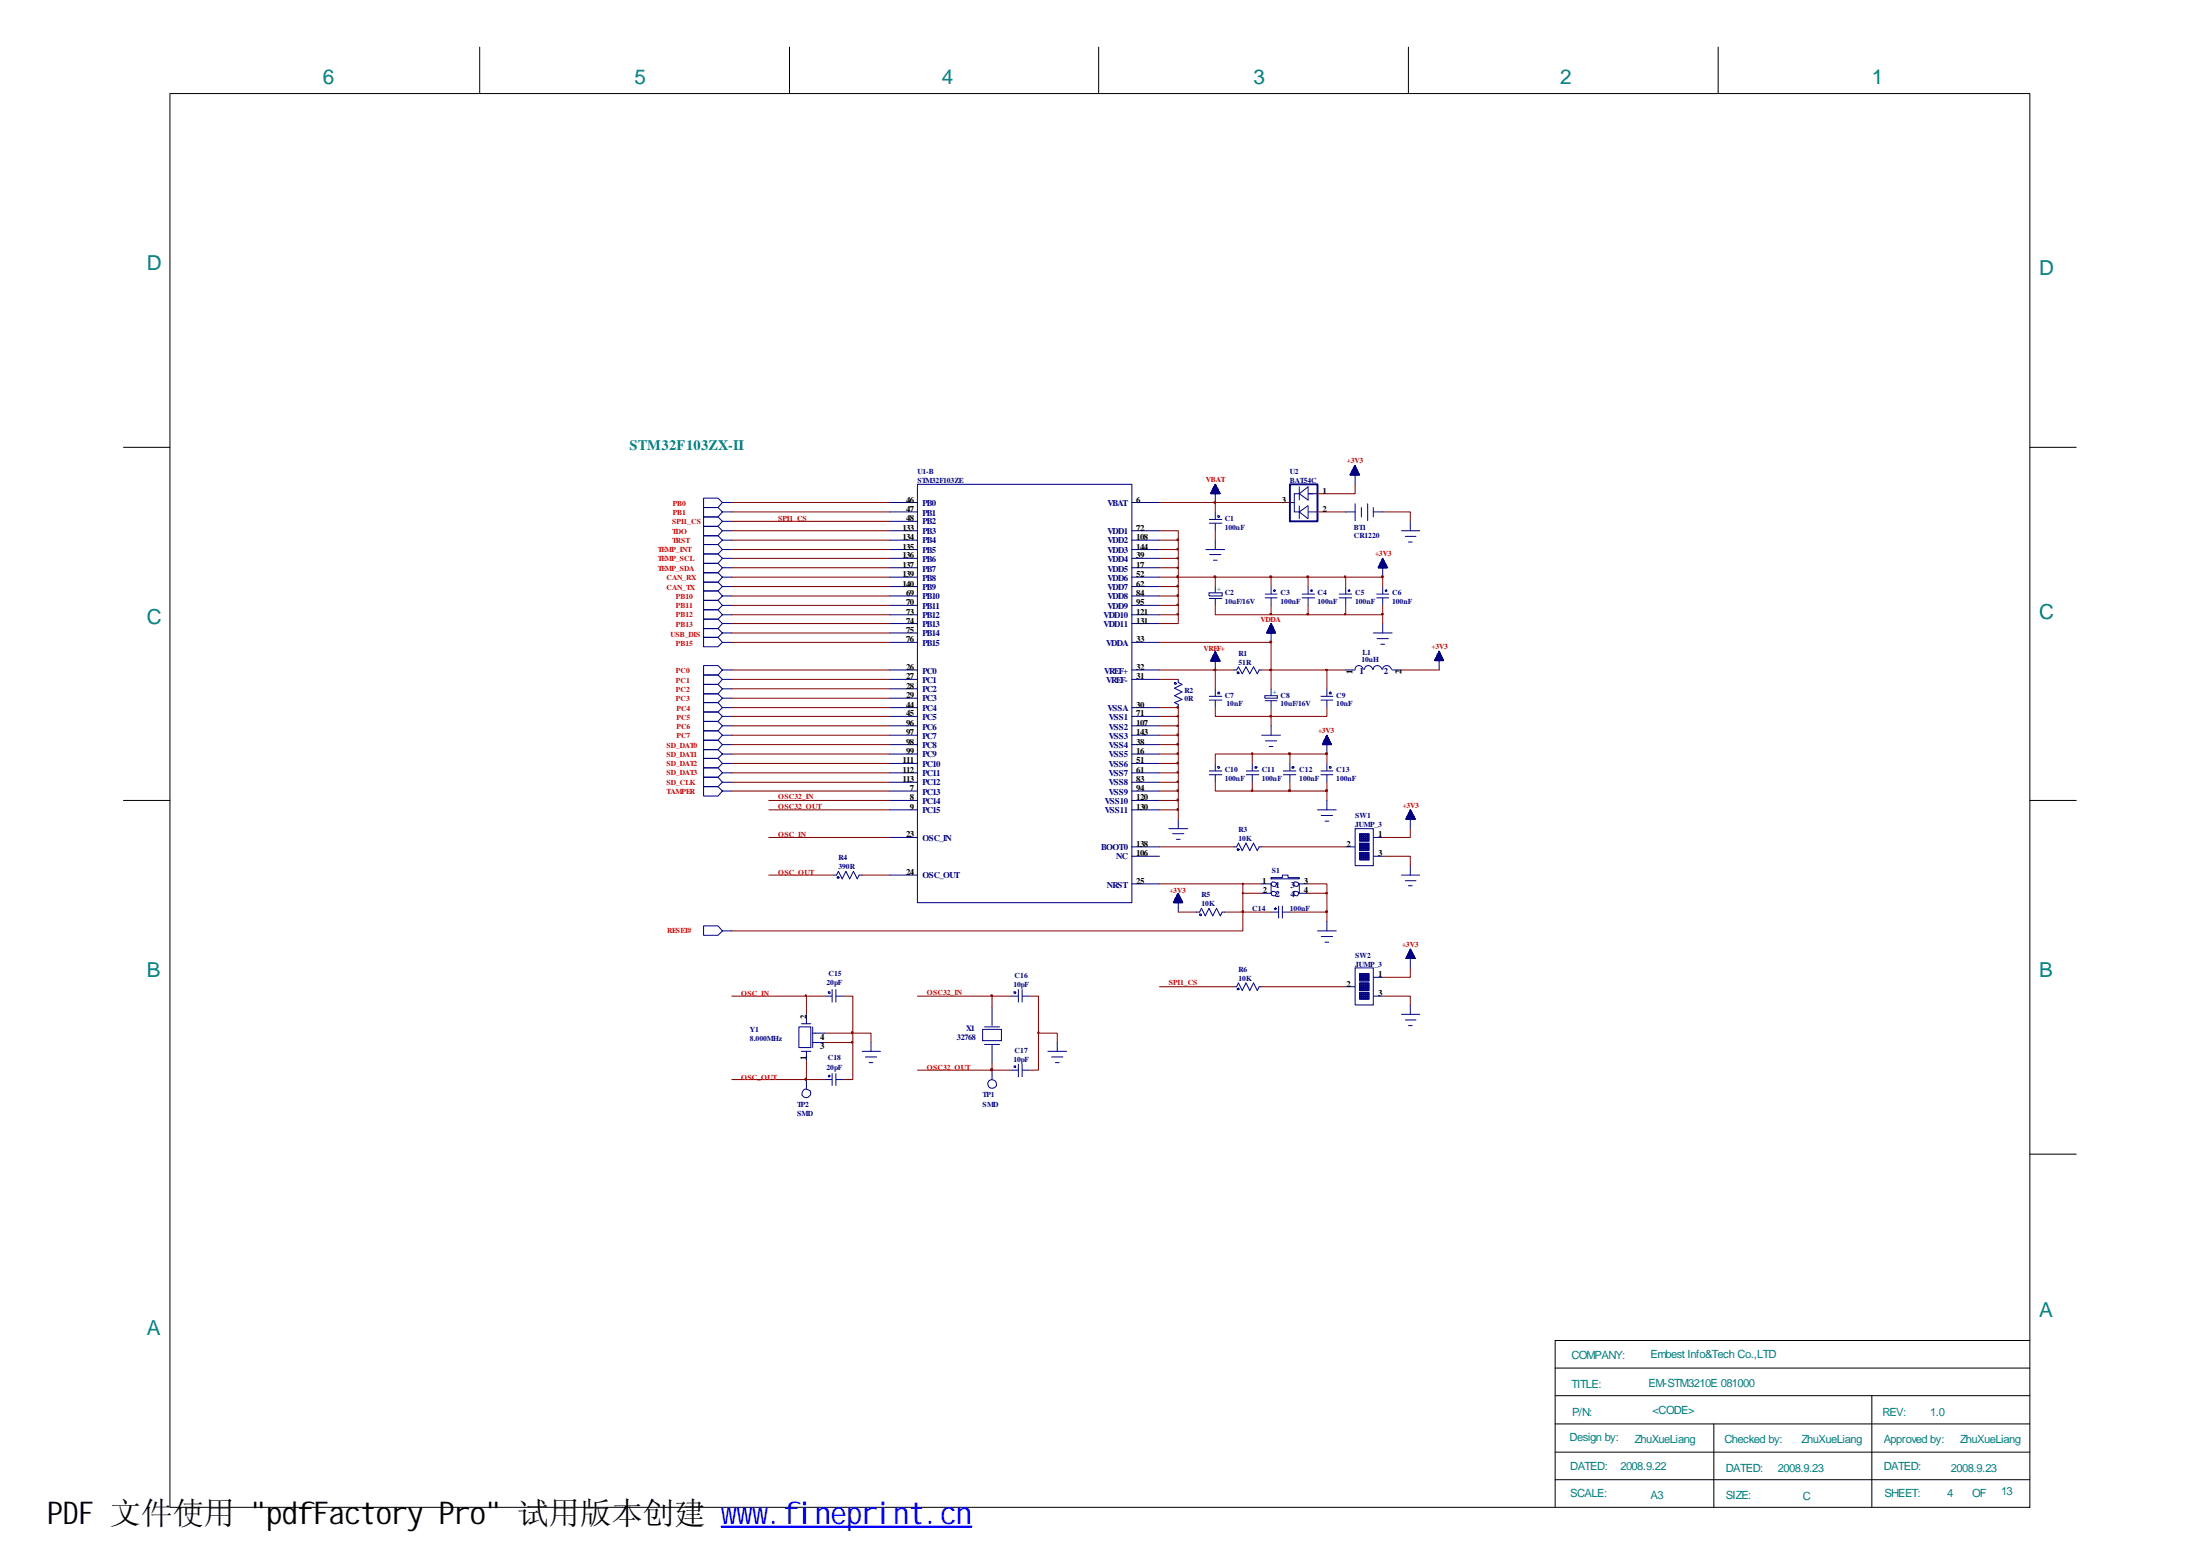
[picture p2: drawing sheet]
<svg xmlns="http://www.w3.org/2000/svg" width="297mm" height="210mm" viewBox="0 0 297 210" stroke-linecap="round" stroke-linejoin="round" font-family="sans-serif">
<g fill="none" stroke="#000080" stroke-width=".14">
<path d="M97.5 67.8l-.6-.6h-1.9v1.3h1.9l.6-.7h1.3M97.5 69.1l-.6-.6h-1.9v1.3h1.9l.6-.7h1.3M97.5 70.4l-.6-.6h-1.9v1.2h1.9l.6-.6h1.3M97.5 71.6l-.6-.6h-1.9v1.3h1.9l.6-.7h1.3M97.5 72.9l-.6-.6h-1.9v1.2h1.9l.6-.6h1.3M97.5 74.2l-.6-.7h-1.9v1.3h1.9l.6-.6h1.3M97.5 75.4l-.6-.6h-1.9v1.2h1.9l.6-.6h1.3M97.5 76.6l-.6-.6h-1.9v1.3h1.9l.6-.7h1.3M97.5 77.9l-.6-.6h-1.9v1.3h1.9l.6-.7h1.3M97.5 79.2l-.6-.6h-1.9v1.2h1.9l.6-.6h1.3M120.1 67.8h3.8M120.1 69.1h3.8"/>
<path d="M120.1 70.4h3.8M120.1 71.6h3.8M120.1 72.9h3.8M120.1 74.2h3.8M120.1 75.4h3.8M120.1 76.6h3.8M120.1 77.9h3.8M120.1 79.2h3.8M123.9 65.4h28.9v56.4h-28.9zM152.8 67.8h3.7M152.8 71.6h3.7M152.8 72.9h3.7"/>
<path d="M152.8 74.2h3.7M152.8 75.4h3.7M152.8 76.6h3.7M152.8 77.9h3.7M152.8 79.2h3.7M162.8 74.2h2.6M163.2 70.6h1.8M163.2 70.1h1.8M163.3 74.9h1.5M163.5 66.6v-.1h1.2v.1M163.5 66.6h1.2M163.6 66.4h1v.2"/>
<path d="M163.7 66.1v.5M163.7 66.2h.8M163.7 65.9v.7M163.7 66h.7v.6M163.7 66.1h.8v.5M163.7 66.1h.7M163.8 65.9h.5v.7M163.8 75.6h.5M163.9 65.6v1M163.9 65.7h.4M164 66.6v-1.1h.2v1.1M164 65.6h.3v1"/>
<path d="M164 65.5h.2M164.1 66.6v-1.2l.7 1.2h-1.3l.6-1.2v2.4M164.1 69.1v1M164.1 70.6v1M164.1 72.9v1.3M164.1 79.2v.8M164.3 65.8h-.5v.8M164.4 69.6h.2l.1 .2-.2 .1zM164.6 66.3h-1v.3M171.6 79.2v1M172 79.7l.1-.1 .1 .2-.2 .1zM174.2 67.8h.6"/>
<path d="M175.4 66.6h-.6v2.5h.6M175.4 65.7v1.8M175.4 68.3v1.7M175.4 69.1l1.2-.8v1.7zM175.4 66.6l1.2-.9v1.8zM176.6 66.6h1.3M176.6 69.1h1.3M176.6 79.2v1M177 79.7l.1-.1 .1 .2-.1 .1zM181.7 79.2v1M181.7 69.1h1.3M182 79.7l.2-.1 .1 .2-.2 .1z"/>
<path d="M182.3 64v.1h1.3v-.1M182.4 64h1.1M182.4 64.1v-.2h1.1v.2M182.5 63.9h.9M182.5 63.8h.9v.3M182.5 63.7v.4M182.5 63.7h.8M182.5 63.6h.8M182.5 63.5v.6M182.6 63.5h.6M182.6 64.1v-.7h.6v.7M182.7 63.3h.4"/>
<path d="M182.7 63.3h.4v.8M182.7 63.2v.9M182.8 63.2h.2M182.8 63.1h.2v1M182.8 63v1.1M182.9 63h.1M183 64.1v-1.3l.6 1.3h-1.3l.7-1.3v2.6M183 68v2.3M183 62.9h-.1v1.2M183.3 63.5v.6M183.8 68.5v1.3M184.7 68v2.3"/>
<path d="M185.4 68.5v1.3M185.4 69.1h1.3M186.1 76.5v.1h1.2h-1.2M186.2 76.5h1M186.2 76.6v-.2h1v.2M186.3 76.3h.8M186.3 76.6v-.4h.8v.4M186.4 76.1h.6M186.4 76h.6v.6M186.4 76v.6M186.4 76h.5M186.4 76.6v-.7h.5v.7"/>
<path d="M186.5 75.8h.4M186.5 75.7h.4v.9M186.5 75.6v1M186.6 75.6h.2M186.6 75.5h.2v1.1M186.6 75.5v1.1M186.7 76.6v-1.2l.7 1.2h-1.3l.6-1.2v2.5M186.7 79.2v1M187 79.7l.2-.1 .1 .2-.2 .1zM189.2 71.6h2.5M189.7 72.4h1.5M190.2 73.2h.5"/>
<path d="M190.4 70.4v1.2M97.5 80.4l-.6-.6h-1.9v1.2h1.9l.6-.6h1.3M97.5 81.7l-.6-.7h-1.9v1.3h1.9l.6-.6h1.3M97.5 83l-.6-.7h-1.9v1.3h1.9l.6-.6h1.3M97.5 84.2l-.6-.6h-1.9v1.3h1.9l.6-.7h1.3M97.5 85.4l-.6-.5h-1.9v1.1h1.9l.6-.6h1.3M97.5 86.7l-.6-.7h-1.9v1.3h1.9l.6-.6h1.3M97.5 90.4l-.6-.6h-1.9v1.3h1.9l.6-.7h1.3M97.5 91.7l-.6-.6h-1.9v1.3h1.9l.6-.7h1.3M97.5 93l-.6-.6h-1.9v1.3h1.9l.6-.7h1.3M97.5 94.2l-.6-.5h-1.9v1.1h1.9l.6-.6h1.3M97.5 95.5l-.6-.7h-1.9v1.3h1.9l.6-.6h1.3"/>
<path d="M97.5 96.7l-.6-.6h-1.9v1.3h1.9l.6-.7h1.3M97.5 98l-.6-.6h-1.9v1.3h1.9l.6-.7h1.3M97.5 99.2l-.6-.5h-1.9v1.2h1.9l.6-.7h1.3M120.1 80.4h3.8M120.1 81.7h3.8M120.1 83h3.8M120.1 84.2h3.8M120.1 85.4h3.8M120.1 86.7h3.8M120.1 90.4h3.8M120.1 91.7h3.8M120.1 93h3.8"/>
<path d="M120.1 94.2h3.8M120.1 95.5h3.8M120.1 96.7h3.8M120.1 98h3.8M120.1 99.2h3.8M152.8 80.4h3.7M152.8 81.7h3.7M152.8 83h3.7M152.8 84.2h3.7M152.8 86.7h3.7M152.8 90.4h3.7M152.8 91.7h3.7"/>
<path d="M152.8 95.5h3.7M152.8 96.7h3.7M152.8 98h3.7M152.8 99.2h3.7M158.6 92.1h.1l.1 .2-.1 .1zM159.1 91.7v.4l.5 .3-1 .5 1 .5-1 .5 1 .5-1 .4 .5 .3v.4M163.2 80h1.8v.4h-1.8zM163.2 94.5h1.8M163.2 94h1.8M163.2 80.8h1.8M163.5 89.2h1.2M163.5 89.3v-.2h1.2v.2"/>
<path d="M163.6 89h1v.3M163.7 88.8h.8M163.7 88.7v.6M163.7 88.7h.8v.6M163.7 88.7h.7M163.7 88.6h.7v.7M163.7 88.5v.8M163.8 88.5h.5v.8M163.9 88.3h.4M163.9 88.2v1.1M164 88.2h.3v1.1M164 88.2h.2"/>
<path d="M164 88.1h.2v1.2M164 88v1.3M164.1 89.3v-1.3l.7 1.3h-1.3l.6-1.3v2.4M164.1 80.8v.9M164.1 93v1M164.1 94.5v1M164.3 88.4h-.5v.9M164.4 93.5l.2-.1 .1 .3h-.3zM164.6 88.9h-1v.4M166.6 90.4h.4l.2-.4 .5 .9 .5-.9 .5 .9 .5-.9 .6 .9 .2-.5h.3M167 90.7h.2l.1 .2h-.2zM170.3 99.2h2.6"/>
<path d="M170.8 93.9h1.7v.3h-1.7zM170.8 80.7h1.7M170.8 80.2h1.7M170.8 94.6h1.7M171.1 85.3h1M171.1 85.4v-.2h1v.2M171.2 85.1h.8M171.2 85.4v-.4h.8v.4M171.3 84.9h.7M171.4 84.8h.5M171.4 84.6h.5v.8M171.4 84.5h.4v.9"/>
<path d="M171.4 84.4v1M171.5 84.4h.2M171.6 85.4v-1.2l.6 1.2h-1.2l.6-1.2v2.5M171.6 80.7v1M171.6 93v.9M171.6 94.6v.9M171.6 98v1.2M171.7 84.3v1.1M171.7 84.3h-.2v1.1M171.9 84.7h-.5v.7M172 84.8v.6M172 84.9h-.7v.5"/>
<path d="M172.2 85.4h-1.2h1.2M175.8 80.7h1.7M175.8 80.2h1.7M176.6 80.7v1M178.3 94.5h1.7M178.3 94h1.7M178.8 99.9h.7M178.8 99.8v.7M178.9 99.8h.5M179 99.7h.3M179 99.6h.3v.9M179.1 99.4h.1"/>
<path d="M179.1 99.3v1.2M179.2 93v1M179.2 94.5v1M179.2 99.3v1.2M179.2 99.5h-.2v1M179.5 99.8v.7M179.5 93.5l.2-.1v.3h-.2zM180.8 80.7h1.7M180.8 80.2h1.7M181.7 80.7v1M181.7 90.4h1.3M183 90.4a.55 .55 0 0 1 .5-.6 .55 .55 0 0 1 .6 .6"/>
<path d="M184.2 90.4a.55 .55 0 0 1 .6-.6 .55 .55 0 0 1 .5 .6M185.4 85.4h2.6M185.4 90.4a.6 .6 0 0 1 .6-.6 .6 .6 0 0 1 .6 .6M185.8 80.7h1.7M185.8 80.2h1.7M185.9 86.2h1.6M186.4 87h.5M186.7 90.4a.6 .6 0 0 1 .6-.6 .6 .6 0 0 1 .6 .6M186.7 80.7v1M186.7 84.2v1.2M188 90.4h1.2M193.7 89.1h1.2v.1h-1.2z"/>
<path d="M193.8 89h1v.2M193.8 88.9h1M193.8 88.8v.4M193.9 88.8h.8v.4M194 88.7h.6M194 89.2v-.6h.6v.6M194.1 88.5h.5v.7M194.1 88.4h.5M194.1 88.3v.9M194.1 88.3h.4v.9M194.2 88.2h.2M194.2 88.1h.2v1.1"/>
<path d="M194.2 88h.1v1.2M194.2 87.9v1.3M194.3 87.9l.6 1.3h-1.2l.6-1.3v2.5M194.5 88.2h-.4v1M194.7 88.7h-.8v.5M97.5 100.5l-.6-.6h-1.9v1.3h1.9l.6-.7h1.3M97.5 101.8l-.6-.6h-1.9v1.2h1.9l.6-.6h1.3M97.5 103.1l-.6-.7h-1.9v1.2h1.9l.6-.5h1.3M97.5 104.3l-.6-.7h-1.9v1.3h1.9l.6-.6h1.3M97.5 105.6l-.6-.7h-1.9v1.3h1.9l.6-.6h1.3M97.5 106.8l-.6-.6h-1.9v1.3h1.9l.6-.7h1.3M112.6 118.1h.3l.3-.5 .5 1 .5-1 .5 1 .5-1 .5 1 .3-.5h.4"/>
<path d="M113 118.4l.2-.1 .1 .2h-.3zM120.1 113h3.8M120.1 100.5h3.8M120.1 101.8h3.8M120.1 103.1h3.8M120.1 104.3h3.8M120.1 105.6h3.8M120.1 106.8h3.8M120.1 108h3.8M120.1 109.3h3.8M120.1 118.1h3.8M152.8 115.6h3.7"/>
<path d="M152.8 114.3h3.7M152.8 100.5h3.7M152.8 101.8h3.7M152.8 103.1h3.7M152.8 104.3h3.7M152.8 105.6h3.7M152.8 106.8h3.7M152.8 108h3.7M152.8 109.3h3.7M152.8 119.3h3.7M157.8 111.9h2.6M158.3 112.5h1.6"/>
<path d="M158.8 113.3h.5M159.1 110.6v1.3M163.2 104.6h1.8M163.2 104.1h1.8M164.1 103.1v1M164.1 104.6v1M164.4 103.5h.2l.1 .1-.2 .1zM166.6 114.3h.4l.2-.5 .5 1 .5-1 .5 1 .5-1 .6 1 .2-.5h.3M167 114.6h.2l.1 .1-.2 .1zM168.2 104.6h1.8M168.2 104.1h1.8M169.1 103.1v1"/>
<path d="M169.1 104.6v1M169.5 103.5l.3 .1-.2 .1-.2-.1zM170.3 119.3h1.3v1.3h-1.3M170.9 100h1.5M171.4 100.8h.5M171.6 118.5h1.5v-.4h.8v.4h1.5v.1h-3.8zM171.8 119.1h.4l.2 .2-.2 .3h-.5l-.1-.3zM173.2 104.6h1.8M173.2 104.1h1.8M174.2 103.1v1M174.2 104.6v1M174.5 103.5l.3 .1-.2 .1-.2-.1z"/>
<path d="M174.8 119.1h.5v.3l-.1 .2h-.4l-.1-.3zM176.6 119.3h-1.2v1.3h1.2M177.9 109.3h2.5M178.3 104.6h1.7M178.3 104.1h1.7M178.4 110.1h1.5M178.6 100.3h1.1M178.6 100.5v-.2h1.1v.2M178.7 100.2h.9M178.7 100.1h.9v.4M178.9 100.5v-.7h.5v.7M178.9 110.8h.5"/>
<path d="M179.2 100.5v-1.3l.5 1.3h-1.1l.6-1.3v2.6M179.2 103.1v1M179.2 104.6v1M179.2 108v1.3M179.5 103.5h.2v.1l-.1 .1zM179.5 100h-.8v.5M179.7 100.3v.2h-1.1v-.1h1.1M181.7 114.3h1.3M183 111.9h2.4v5h-2.4zM183.6 112.5h1.2v1.1h-1.2zM183.6 113.8h1.2v1h-1.2zM183.6 115.1h1.2v1h-1.2z"/>
<path d="M183.6 115.1h1.2v1M183.6 113.5h1.2M183.6 113.4h1.2M183.6 113.2h1.2M183.6 113.1h1.2M183.6 113h1.2M183.6 112.9h1.2M183.6 112.7h1.2M183.6 112.6h1.2M183.6 114.7h1.2M183.6 114.6h1.2M183.6 114.5h1.2"/>
<path d="M183.6 114.4h1.2M183.6 114.2h1.2M183.6 114.1h1.2M183.6 114h1.2M183.6 113.9h1.2M183.6 116h1.2M183.6 115.8h1.2M183.6 115.6h1.2M183.6 115.5h1.2M183.6 115.3h1.2M183.6 115.2h1.2M183.6 112.5v1.1"/>
<path d="M183.6 113.8v1M183.6 115.1v1M183.8 112.5v1.1M183.8 113.8v1M183.8 115.1v1M183.9 112.5v1.1M183.9 113.8v1M183.9 115.1v1M184.1 112.5v1.1M184.1 113.8v1M184.1 115.1v1M184.3 112.5v1.1"/>
<path d="M184.3 113.8v1M184.3 115.1v1M184.4 112.5v1.1M184.4 113.8v1M184.4 115.1v1M184.6 112.5v1.1M184.6 113.8v1M184.6 115.1v1M184.7 112.5v1.1M184.7 113.8v1M184.7 115.1v1M184.8 112.5v1.1"/>
<path d="M184.8 113.8v1M185.4 115.6h1.3M185.4 113h1.3M189.2 118.1h2.5M189.7 118.9h1.5M189.8 110.6v-.1h1.3v.1M189.9 110.4h1.1v.2M189.9 110.3h1M189.9 110.3v.3M190 110.3h.9M190 110.6v-.4h.9v.4M190.1 110.1h.7"/>
<path d="M190.1 110v.6M190.2 110h.6M190.2 109.9h.6v.7M190.2 109.8h.5M190.2 109.7v.9M190.2 119.6h.5M190.2 109.7h.5v.9M190.3 109.6h.3M190.3 109.5v1.1M190.4 110.6v-1.3l.7 1.3h-1.3l.6-1.3v2.6M190.4 109.5h.1M190.4 109.4h.1v1.2"/>
<path d="M190.4 116.9v1.2M190.6 109.5v1.1M190.7 109.7h-.5v.9M190.8 110v.6M97.5 125.7l-.6-.7h-1.9v1.3h1.9l.6-.6h1.3M107.9 138.6h1.6v2.8h-1.6zM108.2 138.2h1.3M108.9 136.9v1.3M109.7 139.5h1.6M109.7 138.6v2.8M111.3 134.5h1.1M111.8 133.9h.2l.1 .1-.2 .1z"/>
<path d="M112.4 133.5v1.8M112.9 134.5h1M112.9 133.5v1.8M132.7 139h2.5v1.5h-2.5zM132.9 138.6h2.1M133.9 136v2.4M136.5 134.5h1M136.9 133.9h.2l.1 .1-.1 .1-.2-.1zM137.5 133.5v1.8M138 133.5v1.8M138 134.5h.9M158.5 121.7v.1h1.2"/>
<path d="M158.5 121.8h1.2M158.6 121.7h1M158.6 121.8v-.2h1v.2M158.7 121.5h.8v.3M158.7 121.4h.7M158.7 121.3h.7v.5M158.7 121.3v.5M158.7 121.3h.7M158.8 121.1h.5M158.8 121v.8M158.9 121h.4v.8M158.9 120.9h.3"/>
<path d="M158.9 120.8h.3v1M158.9 120.7v1.1M159 120.7h.1M159.1 121.8v-1.2l.6 1.2h-1.3l.7-1.2v2.5M159.1 120.7h-.1v1.1M159.3 121.1v.7M159.3 121.2h-.6v.6M161.5 123.1h.5l.2-.5 .5 1 .5-1 .5 1 .6-1 .5 1 .2-.5h.4M162 123.4h.1l.1 .1-.1 .1-.1-.1zM166.6 133.2h.4l.2-.5 .5 1 .5-1 .5 1 .5-1 .6 1 .2-.5h.3M167 133.4h.2l.1 .1-.2 .1zM171.6 123.1h1"/>
<path d="M171.8 120.3l.4 .1 .2 .2-.2 .3-.5-.1-.1-.2zM172.1 122.6l.1-.1 .2 .2-.2 .1-.2-.1zM172.6 122.3v1.7M173.1 122.3v1.7M173.1 123.1h1.1M174.8 120.3l.5 .1v.3l-.1 .2-.4-.1-.1-.2zM177.9 125.7h2.5M178.4 126.4h1.5M178.9 127.2h.5M179.2 124.4v1.3M181.7 133.2h1.3M183 130.7h2.4v5h-2.4z"/>
<path d="M183.6 131.4h1.2v1h-1.2zM183.6 132.7h1.2v1h-1.2zM183.6 134h1.2v.9h-1.2zM183.6 134.5h1.2M183.6 132.3h1.2M183.6 132.2h1.2M183.6 132.1h1.2M183.6 131.9h1.2M183.6 131.8h1.2M183.6 131.7h1.2M183.6 131.6h1.2M183.6 131.4h1.2v1"/>
<path d="M183.6 132.7h1.2v1M183.6 134h1.2v.9M183.6 133.5h1.2M183.6 133.4h1.2M183.6 133.3h1.2M183.6 133.2h1.2M183.6 133h1.2M183.6 132.9h1.2M183.6 132.8h1.2M183.6 134.8h1.2M183.6 134.7h1.2M183.6 134.3h1.2"/>
<path d="M183.6 134.2h1.2M183.6 134h1.2M183.6 131.4v1M183.6 132.7v1M183.6 134v.9M183.8 131.4v1M183.8 132.7v1M183.8 134v.9M183.9 131.4v1M183.9 132.7v1M183.9 134v.9M184.1 131.4v1"/>
<path d="M184.1 132.7v1M184.1 134v.9M184.3 131.4v1M184.3 132.7v1M184.3 134v.9M184.4 131.4v1M184.4 132.7v1M184.4 134v.9M184.6 131.4v1M184.6 132.7v1M184.6 134v.9M184.7 131.4v1"/>
<path d="M184.7 132.7v1M184.7 134v.9M185.4 134.5h1.3M185.4 131.9h1.3M189.2 136.9h2.5M189.7 137.7h1.5M189.8 129.3v.1h1.3M189.9 129.1v.3M189.9 129.2h1.1v.2M189.9 129.3h1.1M190 129.4v-.4h.9v.4M190 129.1h.9"/>
<path d="M190.1 128.8v.6M190.1 128.9h.7v.5M190.1 129h.7M190.2 128.6v.8M190.2 128.7h.6v.7M190.2 138.4h.5M190.2 128.8h.6M190.2 128.5v.9M190.2 128.5h.5v.9M190.2 128.6h.5M190.3 128.3v1.1M190.3 128.4h.3v1"/>
<path d="M190.3 128.5h.3M190.4 129.4v-1.3l.7 1.3h-1.3l.6-1.3v2.6M190.4 135.7v1.2M190.4 128.2h.1v1.2M190.4 128.3h.1M108.2 141.9h1.3M108.5 147.2a.65 .65 0 0 1 1 .4 .63 .63 0 0 1-.5 .6 .63 .63 0 0 1-.7-.4v-.3zM108.9 141.9v1.3M108.9 145.7v1.3M109.7 140.7h1.6M111.3 145.7h1.1M111.8 145.2l.2-.1 .1 .2-.2 .1z"/>
<path d="M112.4 144.9v1.7M112.9 144.9v1.7M112.9 145.7h1M116.4 141.9h2.5M116.8 142.7h1.6M117.3 143.4h.6M117.6 140.7v1.2M132.9 141h2.1M133.9 141v2.4M133.9 144.5v1.2M136.5 144.5h1M136.9 143.9h.2l.1 .1-.1 .1z"/>
<path d="M137.5 143.6v1.8M138 143.6v1.8M138 144.5h.9M141.5 141.9h2.5M142 142.7h1.5M142.5 143.4h.5M142.7 140.7v1.2"/>
<circle cx="133.9" cy="146.3" r=".6"/>
</g>
<path d="M174.2 65.4h3.7v5h-3.7z" fill="none" stroke="#000080" stroke-width=".25"/>
<g fill="none" stroke="#800000" stroke-width=".14">
<path d="M98.8 67.8h21.3M98.8 69.1h21.3M98.8 77.9h21.3M98.8 79.2h21.3M98.8 76.6h21.3M98.8 75.4h21.3M98.8 74.2h21.3M98.8 72.9h21.3M98.8 70.4h21.3M98.8 71.6h21.3M156.5 71.6h2.6v1.3M156.5 77.9h7.6"/>
<path d="M156.5 79.2h2.6M156.5 76.6h2.6M156.5 75.4h2.6M156.5 74.2h2.6M156.5 72.9h2.6M156.5 67.8h7.6M159.1 72.9v10.1M164.1 71.6v1.3M171.6 77.9h-7.5v1.3M171.6 77.9v1.3M171.6 77.9h15.1v1.3M174.2 67.8h-10.1v1.3"/>
<path d="M176.6 77.9v1.3M177.9 69.1h3.8M181.7 77.9v1.3M183 65.4v1.2h-5.1M186.7 69.1h3.7v1.3M98.8 90.4h21.3M98.8 91.7h21.3M98.8 80.4h21.3M98.8 81.7h21.3M98.8 83h21.3M98.8 84.2h21.3M98.8 85.4h21.3"/>
<path d="M98.8 86.7h21.3M98.8 93h21.3M98.8 94.2h21.3M98.8 95.5h21.3M98.8 96.7h21.3M98.8 98h21.3M98.8 99.2h21.3M156.5 95.5h2.6v5M156.5 80.4h2.6M156.5 81.7h2.6M156.5 83h2.6M156.5 96.7h2.6"/>
<path d="M156.5 98h2.6M156.5 99.2h2.6M156.5 90.4h7.6v2.6M156.5 86.7h15.1v3.7h7.6M156.5 91.7h2.6M159.1 83v1.2h-2.6M164.1 90.4h2.5M164.1 81.7v1.3h7.5M164.1 95.5v1.2h7.5v-1.2M170.3 90.4h1.3v2.6M171.6 81.7v1.3h5M176.6 83h10.1"/>
<path d="M176.6 81.7v1.3M179.2 90.4h2.5M179.2 90.4v2.6M179.2 95.5v1.2h-7.6v1.3M181.7 81.7v1.3M186.7 81.7v2.5M189.2 90.4h5.1M98.8 100.5h21.3M98.8 101.8h21.3M98.8 103.1h21.3M98.8 104.3h21.3M98.8 105.6h21.3"/>
<path d="M98.8 106.8h21.3M103.8 113h16.3M103.8 108h16.3M103.8 109.3h16.3M103.8 118.1h8.8M116.4 118.1h3.7M156.5 100.5h2.6M156.5 103.1h2.6M156.5 104.3h2.6M156.5 106.8h2.6M156.5 108h2.6M156.5 109.3h2.6"/>
<path d="M156.5 119.3h11.3M156.5 114.3h10.1M159.1 100.5v1.3h-2.6M159.1 101.8v2.5M159.1 104.3v1.3h-2.6M159.1 105.6v2.4M159.1 108v2.6M164.1 105.6v1.2h5M169.1 105.6v1.2h5.1M169.1 101.8h5.1M169.1 101.8h-5v1.3M169.1 101.8v1.3"/>
<path d="M170.3 119.3h-2.5v1.3M170.3 114.3h11.4M174.2 105.6v1.2M176.6 119.3h2.6v1.3h-2.6M179.2 105.6v1.2h-5M179.2 103.1v-1.3h-5v1.3M179.2 106.8v1.2M186.7 115.6h3.7v1.3M190.4 111.9v1.1h-3.7M98.8 134.5h10.1M111.3 134.5h-2.4v2.4M113.9 134.5h1.2v5h-3.8"/>
<path d="M123.9 134.5h10M136.5 134.5h-2.6v1.5M138.9 134.5h1.3v5M140.2 139.5h2.5v1.2M140.2 139.5v5h-1.3M156.5 133.2h10.1M159.1 123.1h2.4M165.4 123.1h6.2M167.8 120.6v5.1h-69M167.8 120.6h2.5M170.3 133.2h11.4M179.2 120.6v2.5h-5"/>
<path d="M179.2 123.1v1.3M186.7 134.5h3.7v1.2M190.4 130.7v1.2h-3.7M98.8 145.7h12.5M108.9 143.2v2.5M111.3 140.7h3.8M115.1 140.7v-1.2h2.5v1.2M115.1 140.7v5h-1.2M123.9 144.5h12.6M133.9 143.4v1.1"/>
</g>
<g fill="#800000" stroke="#800000" stroke-width=".14">
<path d="M163.9 90.4h.3l-.2 .1z" fill-rule="evenodd"/>
<path d="M163.9 67.8h.3l-.2 .1z" fill-rule="evenodd"/>
<path d="M171.5 86.6h.2v.1h-.2z" fill-rule="evenodd"/>
<path d="M171.5 90.4h.2l-.2 .1z" fill-rule="evenodd"/>
<path d="M179 90.4h.2l-.1 .1z" fill-rule="evenodd"/>
<path d="M108.7 134.3l.2 .1-.1 .1z" fill-rule="evenodd"/>
<path d="M133.8 144.3h.2v.2h-.2z" fill-rule="evenodd"/>
<path d="M108.7 145.6h.2l-.1 .2z" fill-rule="evenodd"/>
<path d="M171.5 77.7h.2v.2h-.2z" fill-rule="evenodd"/>
<path d="M158.9 80.3l.2 .1-.1 .1z" fill-rule="evenodd"/>
<path d="M158.9 79l.2 .1-.1 .2z" fill-rule="evenodd"/>
<path d="M158.9 77.7l.2 .1-.1 .2z" fill-rule="evenodd"/>
<path d="M163.9 77.7h.2v.2h-.2z" fill-rule="evenodd"/>
<path d="M158.9 72.8h.2l-.1 .2z" fill-rule="evenodd"/>
<path d="M158.9 82.8l.2 .1-.1 .1z" fill-rule="evenodd"/>
<path d="M158.9 81.6h.2l-.1 .1z" fill-rule="evenodd"/>
<path d="M158.9 75.3l.2 .1-.1 .1z" fill-rule="evenodd"/>
<path d="M158.9 76.6h.2l-.1 .1z" fill-rule="evenodd"/>
<path d="M158.9 74l.2 .1-.1 .2z" fill-rule="evenodd"/>
<path d="M176.5 77.7h.1v.2h-.1z" fill-rule="evenodd"/>
<path d="M181.5 77.7l.2 .1-.1 .2z" fill-rule="evenodd"/>
<path d="M186.5 77.7h.2v.2h-.2z" fill-rule="evenodd"/>
<path d="M167.7 123h.2l-.1 .2z" fill-rule="evenodd"/>
<path d="M167.7 119.2l.2 .1-.1 .1z" fill-rule="evenodd"/>
<path d="M167.7 120.5l.2 .1-.1 .1z" fill-rule="evenodd"/>
<path d="M171.5 82.8l.2 .1-.2 .1z" fill-rule="evenodd"/>
<path d="M176.5 82.8l.2 .1-.2 .1z" fill-rule="evenodd"/>
<path d="M186.5 82.8l.3 .1-.2 .1z" fill-rule="evenodd"/>
<path d="M181.5 82.8l.2 .1-.1 .1z" fill-rule="evenodd"/>
<path d="M158.9 97.9l.2 .1-.1 .1z" fill-rule="evenodd"/>
<path d="M158.9 99.1l.2 .1-.1 .1z" fill-rule="evenodd"/>
<path d="M158.9 100.4h.2l-.1 .2z" fill-rule="evenodd"/>
<path d="M158.9 101.6l.2 .1-.1 .2z" fill-rule="evenodd"/>
<path d="M158.9 102.9l.2 .1-.1 .1z" fill-rule="evenodd"/>
<path d="M158.9 104.2h.2l-.1 .1z" fill-rule="evenodd"/>
<path d="M158.9 105.4l.2 .1-.1 .1z" fill-rule="evenodd"/>
<path d="M158.9 106.6l.2 .1-.1 .2z" fill-rule="evenodd"/>
<path d="M158.9 107.9l.2 .1-.1 .1z" fill-rule="evenodd"/>
<path d="M158.9 109.2h.2l-.1 .2z" fill-rule="evenodd"/>
<path d="M158.9 96.6l.2 .1-.1 .1z" fill-rule="evenodd"/>
<path d="M158.9 95.4h.2l-.1 .2z" fill-rule="evenodd"/>
<path d="M171.5 96.6l.2 .1-.2 .1z" fill-rule="evenodd"/>
<path d="M169 106.6l.2 .1-.1 .2z" fill-rule="evenodd"/>
<path d="M174 106.6h.2v.2h-.2z" fill-rule="evenodd"/>
<path d="M179 106.6h.2v.2h-.2z" fill-rule="evenodd"/>
<path d="M179 120.5l.2 .1-.1 .1z" fill-rule="evenodd"/>
<path d="M179 123h.2v.2h-.2z" fill-rule="evenodd"/>
<path d="M115 139.3l.1 .1v.1z" fill-rule="evenodd"/>
<path d="M115 140.6h.1v.2z" fill-rule="evenodd"/>
<path d="M174 101.6h.2v.2h-.2z" fill-rule="evenodd"/>
<path d="M169 101.6l.2 .1-.1 .2z" fill-rule="evenodd"/>
<path d="M179 101.6h.2v.2h-.2z" fill-rule="evenodd"/>
<path d="M163.9 90.4h.3l-.2 .1z" fill-rule="evenodd"/>
<path d="M163.9 67.8h.3l-.2 .1z" fill-rule="evenodd"/>
<path d="M171.5 90.4h.2l-.2 .1z" fill-rule="evenodd"/>
<path d="M108.7 145.6h.2l-.1 .2z" fill-rule="evenodd"/>
<path d="M158.9 77.7l.2 .1-.1 .2z" fill-rule="evenodd"/>
<path d="M167.7 123h.2l-.1 .2z" fill-rule="evenodd"/>
<path d="M171.5 96.6l.2 .1-.2 .1z" fill-rule="evenodd"/>
<path d="M140.1 139.3l.2 .1-.1 .1z" fill-rule="evenodd"/>
<path d="M115 139.3l.1 .1v.1z" fill-rule="evenodd"/>
<path d="M133.8 144.3h.2v.2h-.2z" fill-rule="evenodd"/>
<path d="M133.8 134.3l.2 .1-.1 .1z" fill-rule="evenodd"/>
</g>
<g fill="none" stroke="#000" stroke-width=".14">
<path d="M22.9 12.6h251.2v190.9h-251.2zM64.8 6.4v6.2M106.6 6.4v6.2M148.3 6.4v6.2M190.2 6.4v6.2M232 6.4v6.2M16.7 60.4h6.2M274.1 60.4h6.2M16.7 108h6.2M274.1 108h6.2M274.1 155.8h6.2M210 196h64.1"/>
<path d="M210 199.7h64.1M210 184.7h64.1M210 188.4h64.1M210 192.2h64.1M231.4 192.2v11.3M252.7 188.4v15.1M274.1 180.9h-64.1v22.6"/>
</g>
<path d="M97.4 206h33.8" fill="none" stroke="#00f" stroke-width=".18"/>
<path d="M97.4 206.1h33.8" fill="none" stroke="#00f" stroke-width=".17"/>
<text font-size="4.2" x="6.3" y="205.7">PDF 文件使用 &quot;pdfFactory Pro&quot; 试用版本创建 www.fineprint.cn</text>
<g font-size="2.8" fill="#008080">
<text x="43.6" y="11.4">6</text>
<text x="85.7" y="11.4">5</text>
<text x="127.2" y="11.4">4</text>
<text x="169.2" y="11.4">3</text>
<text x="210.7" y="11.4">2</text>
<text x="252.7" y="11.4">1</text>
<text x="19.8" y="36.5">D</text>
<text x="275.3" y="37.1">D</text>
<text x="275.3" y="83.6">C</text>
<text x="19.8" y="84.3">C</text>
<text x="19.8" y="131.9">B</text>
<text x="275.3" y="131.9">B</text>
<text x="275.3" y="177.7">A</text>
<text x="19.8" y="180.3">A</text>
</g>
<text font-size="1.9" fill="#008080" x="85" y="60.8">STM32F103ZX-II</text>
<g font-size="1.5" fill="#008080">
<text x="212.2" y="183.4">COMPANY:</text>
<text x="222.8" y="183.3">Embest Info&amp;Tech Co.,LTD</text>
<text x="212.2" y="187.3">TITLE:</text>
<text x="212.3" y="191.1">P/N:</text>
<text x="222.6" y="187.2">EM-STM3210E 081000</text>
<text x="223.1" y="190.9">&lt;CODE&gt;</text>
<text x="254.2" y="191.2">REV:</text>
<text x="260.6" y="191.2">1.0</text>
<text x="211.9" y="194.5">Design by:</text>
<text x="220.7" y="194.7">ZhuXueLiang</text>
<text x="232.8" y="194.7">Checked by:</text>
<text x="243.2" y="194.7">ZhuXueLiang</text>
<text x="254.3" y="194.8">Approved by:</text>
<text x="264.7" y="194.7">ZhuXueLiang</text>
<text x="212" y="202.1">SCALE:</text>
<text x="212" y="198.5">DATED:</text>
<text x="218.8" y="198.5">2008.9.22</text>
<text x="222.8" y="202.4">A3</text>
<text x="233" y="202.3">SIZE:</text>
<text x="233" y="198.6">DATED:</text>
<text x="240" y="198.7">2008.9.23</text>
<text x="243.4" y="202.5">C</text>
<text x="254.3" y="198.5">DATED:</text>
<text x="254.4" y="202.1">SHEET:</text>
<text x="262.9" y="202">4</text>
<text x="263.4" y="198.6">2008.9.23</text>
<text x="266.3" y="202">OF</text>
<text x="270.2" y="201.9">13</text>
</g>
<g font-size="1.2">
<text x="121.8" y="71.6">133</text>
<text x="122.3" y="67.8">46</text>
<text x="122.3" y="69.1">47</text>
<text x="122.3" y="70.4">48</text>
<text x="153.4" y="71.6">72</text>
<text x="153.4" y="67.8">6</text>
<text x="173.1" y="67.8">3</text>
<text x="178.6" y="69.1">2</text>
<text x="178.6" y="66.6">1</text>
<text x="121.8" y="72.9">134</text>
<text x="121.8" y="74.2">135</text>
<text x="121.8" y="75.4">136</text>
<text x="121.8" y="76.6">137</text>
<text x="121.8" y="77.9">139</text>
<text x="153.4" y="72.9">108</text>
<text x="153.4" y="74.2">144</text>
<text x="153.4" y="75.4">39</text>
<text x="153.4" y="76.6">17</text>
<text x="153.4" y="77.9">52</text>
<text x="121.8" y="79.2">140</text>
<text x="122.3" y="80.4">69</text>
<text x="122.3" y="81.7">70</text>
<text x="122.3" y="83">73</text>
<text x="153.4" y="79.2">62</text>
<text x="153.4" y="80.4">84</text>
<text x="153.4" y="81.7">95</text>
<text x="153.4" y="83">121</text>
<text x="122.3" y="84.2">74</text>
<text x="122.3" y="85.4">75</text>
<text x="122.3" y="86.7">76</text>
<text x="153.4" y="84.2">131</text>
<text x="153.4" y="86.7">33</text>
<text x="122.3" y="90.4">26</text>
<text x="122.3" y="91.7">27</text>
<text x="122.3" y="93">28</text>
<text x="122.3" y="94.2">29</text>
<text x="122.3" y="95.5">44</text>
<text x="153.4" y="90.4">32</text>
<text x="153.4" y="91.7">31</text>
<text x="153.4" y="95.5">30</text>
<text x="182.6" y="90.9" transform="rotate(-90 182.6 90.9)">1</text>
<text x="189.2" y="91" transform="rotate(-90 189.2 91)">2</text>
<text x="122.3" y="96.7">45</text>
<text x="122.3" y="98">96</text>
<text x="122.3" y="99.2">97</text>
<text x="122.3" y="100.5">98</text>
<text x="122.3" y="101.8">99</text>
<text x="153.4" y="96.7">71</text>
<text x="153.4" y="98">107</text>
<text x="153.4" y="99.2">143</text>
<text x="153.4" y="100.5">38</text>
<text x="153.4" y="101.8">16</text>
<text x="121.8" y="103.1">111</text>
<text x="121.8" y="104.3">112</text>
<text x="121.8" y="105.6">113</text>
<text x="122.9" y="106.8">7</text>
<text x="153.4" y="103.1">51</text>
<text x="153.4" y="104.3">61</text>
<text x="153.4" y="105.6">83</text>
<text x="153.4" y="106.8">94</text>
<text x="122.3" y="113">23</text>
<text x="122.9" y="108">8</text>
<text x="122.9" y="109.3">9</text>
<text x="153.4" y="108">120</text>
<text x="153.4" y="109.3">130</text>
<text x="186.1" y="113">1</text>
<text x="122.3" y="118.1">24</text>
<text x="153.4" y="114.3">138</text>
<text x="153.4" y="115.6">106</text>
<text x="153.4" y="119.3">25</text>
<text x="170.4" y="119.3">1</text>
<text x="176" y="119.3">3</text>
<text x="181.8" y="114.3">2</text>
<text x="186.1" y="115.6">3</text>
<text x="170.5" y="120.6">2</text>
<text x="176" y="120.6">4</text>
<text x="186.1" y="131.9">1</text>
<text x="108.9" y="137.6" transform="rotate(-90 108.9 137.6)">2</text>
<text x="181.8" y="133.2">2</text>
<text x="186.1" y="134.5">3</text>
<text x="108.9" y="143.1" transform="rotate(-90 108.9 143.1)">1</text>
<text x="110.7" y="141.7">3</text>
<text x="110.7" y="140.4">4</text>
</g>
<g font-size="1.2" fill="#000080">
<text x="124.5" y="68.3">PB0</text>
<text x="124.5" y="69.6">PB1</text>
<text x="124.5" y="70.8">PB2</text>
<text x="149.5" y="68.3">VBAT</text>
<text x="124.5" y="72.1">PB3</text>
<text x="124.5" y="73.3">PB4</text>
<text x="124.5" y="74.6">PB5</text>
<text x="124.5" y="75.9">PB6</text>
<text x="124.5" y="77.1">PB7</text>
<text x="149.5" y="72.1">VDD1</text>
<text x="149.5" y="73.3">VDD2</text>
<text x="149.5" y="74.6">VDD3</text>
<text x="149.5" y="75.9">VDD4</text>
<text x="149.5" y="77.1">VDD5</text>
<text x="124.5" y="78.4">PB8</text>
<text x="124.5" y="79.6">PB9</text>
<text x="124.5" y="80.9">PB10</text>
<text x="124.5" y="82.1">PB11</text>
<text x="124.5" y="83.4">PB12</text>
<text x="149" y="83.4">VDD10</text>
<text x="149.5" y="78.4">VDD6</text>
<text x="149.5" y="79.6">VDD7</text>
<text x="149.5" y="80.9">VDD8</text>
<text x="149.5" y="82.1">VDD9</text>
<text x="124.5" y="84.7">PB13</text>
<text x="124.5" y="85.9">PB14</text>
<text x="124.5" y="87.1">PB15</text>
<text x="149" y="84.7">VDD11</text>
<text x="149.4" y="87.1">VDDA</text>
<text x="124.5" y="90.9">PC0</text>
<text x="124.5" y="92.2">PC1</text>
<text x="124.5" y="93.4">PC2</text>
<text x="124.5" y="94.7">PC3</text>
<text x="124.5" y="95.9">PC4</text>
<text x="149.1" y="90.9">VREF+</text>
<text x="149.4" y="92.2">VREF-</text>
<text x="149.5" y="95.9">VSSA</text>
<text x="183.6" y="90.9">1</text>
<text x="186.9" y="90.9">2</text>
<text x="124.5" y="97.2">PC5</text>
<text x="124.5" y="98.5">PC6</text>
<text x="124.5" y="99.8">PC7</text>
<text x="124.5" y="101">PC8</text>
<text x="149.7" y="97.2">VSS1</text>
<text x="149.7" y="98.5">VSS2</text>
<text x="149.7" y="99.8">VSS3</text>
<text x="149.7" y="101">VSS4</text>
<text x="124.5" y="102.2">PC9</text>
<text x="124.5" y="103.5">PC10</text>
<text x="124.5" y="104.7">PC11</text>
<text x="124.5" y="106">PC12</text>
<text x="124.5" y="107.3">PC13</text>
<text x="149.7" y="102.2">VSS5</text>
<text x="149.7" y="103.5">VSS6</text>
<text x="149.7" y="104.7">VSS7</text>
<text x="149.7" y="106">VSS8</text>
<text x="149.7" y="107.3">VSS9</text>
<text x="124.5" y="108.5">PC14</text>
<text x="124.5" y="113.6">OSC_IN</text>
<text x="124.5" y="109.7">PC15</text>
<text x="149.2" y="108.5">VSS10</text>
<text x="149.2" y="109.7">VSS11</text>
<text x="124.5" y="118.5">OSC_OUT</text>
<text x="148.7" y="114.7">BOOT0</text>
<text x="149.4" y="119.8">NRST</text>
<text x="150.7" y="116">NC</text>
<text x="172.2" y="119.8">1</text>
<text x="174.2" y="119.8">3</text>
<text x="172.2" y="121.1">2</text>
<text x="174.2" y="121.1">4</text>
</g>
<g font-size="1.1" fill="#000080">
<text x="129.2" y="140.4">32768</text>
<text x="130.5" y="139.1">X1</text>
</g>
<g font-size="1" fill="#000080">
<text x="123.9" y="63.9">U1-B</text>
<text x="123.9" y="65.2">STM32F103ZE</text>
<text x="174.2" y="63.9">U2</text>
<text x="174.2" y="65.2">BAT54C</text>
<text x="165.4" y="70.3">C1</text>
<text x="165.4" y="71.6">100nF</text>
<text x="182.8" y="71.6">BT1</text>
<text x="182.8" y="72.7">CR1220</text>
<text x="165.4" y="80.3">C2</text>
<text x="165.4" y="81.5">10uF/16V</text>
<text x="172.9" y="80.3">C3</text>
<text x="172.9" y="81.5">100nF</text>
<text x="177.9" y="80.3">C4</text>
<text x="177.9" y="81.5">100nF</text>
<text x="183" y="80.3">C5</text>
<text x="183" y="81.5">100nF</text>
<text x="188" y="80.3">C6</text>
<text x="188" y="81.5">100nF</text>
<text x="167.2" y="88.5">R1</text>
<text x="167.2" y="89.8">51R</text>
<text x="183.8" y="89.4">10uH</text>
<text x="184" y="88.4">L1</text>
<text x="159.9" y="93.5">R2</text>
<text x="159.9" y="94.6">0R</text>
<text x="165.4" y="94.2">C7</text>
<text x="165.6" y="95.3">10nF</text>
<text x="172.9" y="94.2">C8</text>
<text x="172.9" y="95.3">10uF/16V</text>
<text x="180.4" y="94.2">C9</text>
<text x="180.4" y="95.3">10nF</text>
<text x="165.4" y="104.2">C10</text>
<text x="165.4" y="105.4">100nF</text>
<text x="170.3" y="104.2">C11</text>
<text x="170.3" y="105.4">100nF</text>
<text x="175.4" y="104.2">C12</text>
<text x="175.4" y="105.4">100nF</text>
<text x="180.4" y="104.2">C13</text>
<text x="180.4" y="105.4">100nF</text>
<text x="167.2" y="112.3">R3</text>
<text x="167.2" y="113.6">10K</text>
<text x="183" y="110.4">SW1</text>
<text x="183" y="111.7">JUMP_3</text>
<text x="113.2" y="116.1">R4</text>
<text x="113.2" y="117.4">390R</text>
<text x="171.7" y="117.8">S1</text>
<text x="162.2" y="121.1">R5</text>
<text x="162.2" y="122.4">10K</text>
<text x="169.1" y="123">C14</text>
<text x="174.2" y="123">100nF</text>
<text x="111.8" y="131.8">C15</text>
<text x="167.2" y="131.2">R6</text>
<text x="183" y="129.3">SW2</text>
<text x="183" y="130.5">JUMP_3</text>
<text x="111.6" y="133">20pF</text>
<text x="136.8" y="133.2">10pF</text>
<text x="137" y="132">C16</text>
<text x="167.2" y="132.4">10K</text>
<text x="101.3" y="139.3">Y1</text>
<text x="101.3" y="140.6">8.000MHz</text>
<text x="111.8" y="143.1">C18</text>
<text x="136.8" y="143.4">10pF</text>
<text x="137" y="142.1">C17</text>
<text x="107.6" y="149.4">TP2</text>
<text x="111.6" y="144.4">20pF</text>
<text x="132.7" y="148.1">TP1</text>
<text x="132.7" y="149.4">SMD</text>
<text x="107.6" y="150.6">SMD</text>
</g>
<g font-size="1" fill="#f00">
<text x="162.8" y="65">VBAT</text>
<text x="181.9" y="62.5">+3V3</text>
<text x="90.8" y="70.8">SPI1_CS</text>
<text x="90.8" y="68.3">PB0</text>
<text x="90.8" y="69.5">PB1</text>
<text x="105.1" y="70.3">SPI1_CS</text>
<text x="88.8" y="74.5">TEMP_INT</text>
<text x="88.8" y="75.8">TEMP_SCL</text>
<text x="88.8" y="77.1">TEMP_SDA</text>
<text x="90.8" y="72.1">TDO</text>
<text x="90.8" y="73.3">TRST</text>
<text x="185.7" y="75">+3V3</text>
<text x="90" y="78.3">CAN_RX</text>
<text x="90" y="79.6">CAN_TX</text>
<text x="91.3" y="80.9">PB10</text>
<text x="91.3" y="82.1">PB11</text>
<text x="91.3" y="83.3">PB12</text>
<text x="90.5" y="86">USB_DIS</text>
<text x="91.3" y="84.6">PB13</text>
<text x="91.3" y="87.1">PB15</text>
<text x="162.5" y="87.8">VREF+</text>
<text x="170.2" y="84">VDDA</text>
<text x="193.3" y="87.6">+3V3</text>
<text x="91.3" y="90.9">PC0</text>
<text x="91.3" y="92.1">PC1</text>
<text x="91.3" y="93.4">PC2</text>
<text x="91.3" y="94.7">PC3</text>
<text x="91.4" y="95.9">PC4</text>
<text x="90" y="100.9">SD_DAT0</text>
<text x="91.4" y="97.1">PC5</text>
<text x="91.4" y="98.4">PC6</text>
<text x="91.4" y="99.7">PC7</text>
<text x="178" y="98.9">+3V3</text>
<text x="90" y="102.2">SD_DAT1</text>
<text x="90" y="103.4">SD_DAT2</text>
<text x="90" y="104.7">SD_DAT3</text>
<text x="90" y="105.9">SD_CLK</text>
<text x="90" y="107.2">TAMPER</text>
<text x="105.1" y="107.9">OSC32_IN</text>
<text x="105.1" y="113">OSC_IN</text>
<text x="105.1" y="109.1">OSC32_OUT</text>
<text x="189.4" y="109.1">+3V3</text>
<text x="105.1" y="118.1">OSC_OUT</text>
<text x="90.1" y="126">RESET#</text>
<text x="157.9" y="120.5">+3V3</text>
<text x="189.3" y="127.8">+3V3</text>
<text x="100.1" y="134.5">OSC_IN</text>
<text x="125.1" y="134.3">OSC32_IN</text>
<text x="157.8" y="133">SPI1_CS</text>
<text x="100.1" y="145.7">OSC_OUT</text>
<text x="125.1" y="144.4">OSC32_OUT</text>
</g>
<g font-size=".9" fill="#008080">
<text x="164.3" y="79.8">+</text>
<text x="171.9" y="93.7">+</text>
</g>
</svg>
